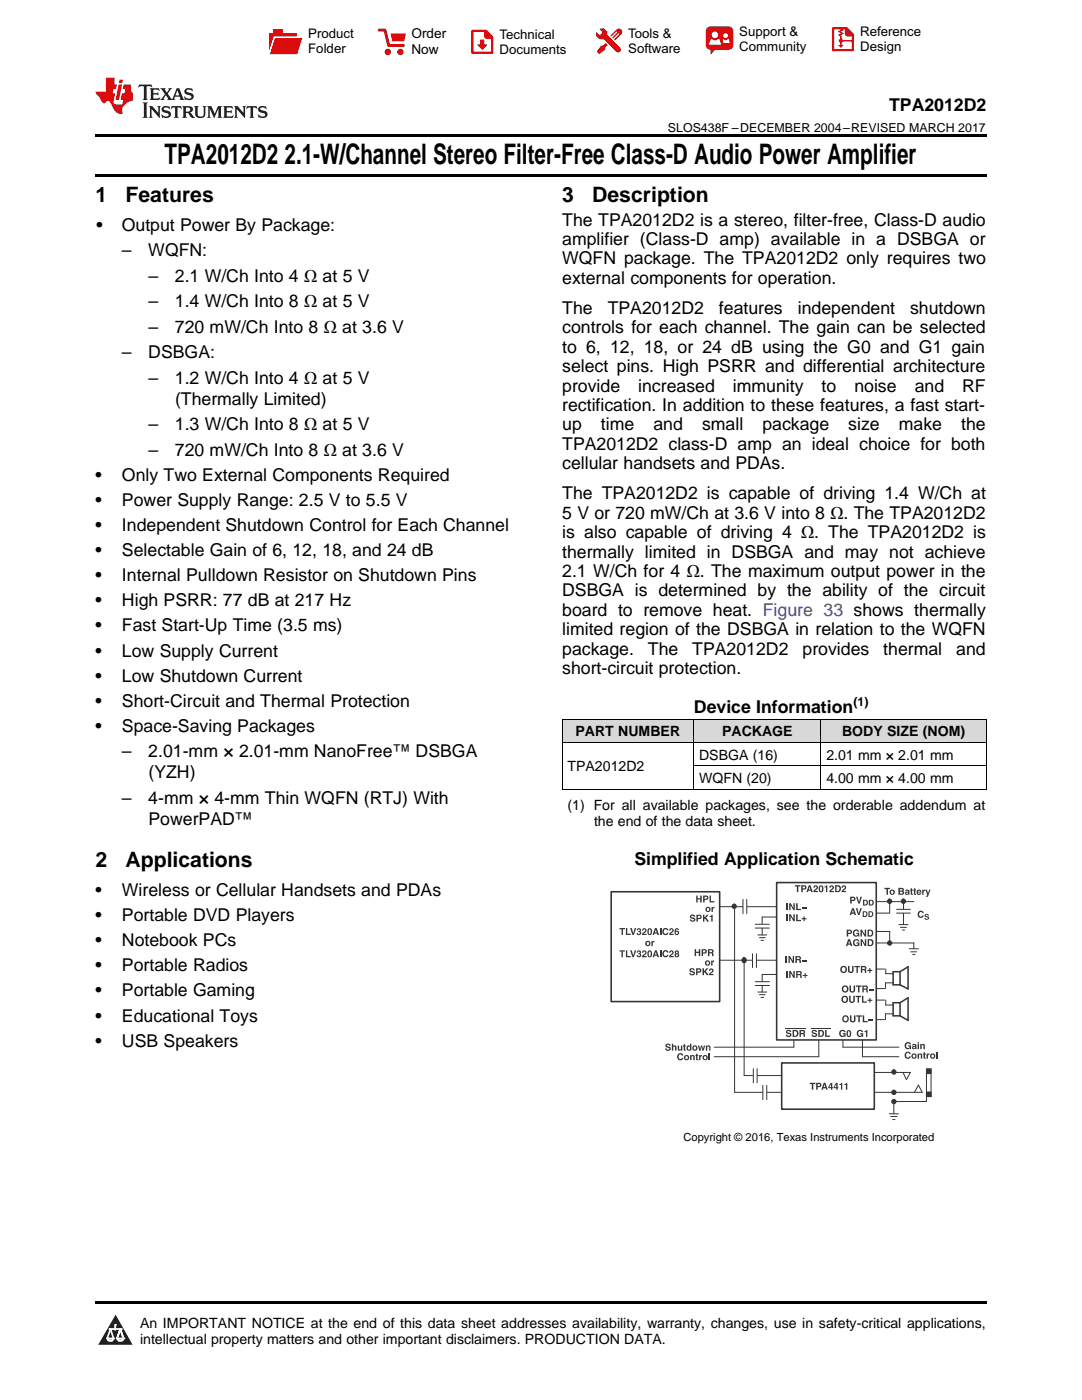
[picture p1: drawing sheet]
<svg xmlns="http://www.w3.org/2000/svg" width="216mm" height="279mm" viewBox="0 0 216 279" stroke-linecap="round" stroke-linejoin="round" font-family="sans-serif">
<g fill="#d8d8d8">
<path d="M112.2 143.5h26.2v4.7h-26.2z"/>
<path d="M138.4 143.5h25.4v4.7h-25.4z"/>
<path d="M163.8 143.5h33v4.7h-33z"/>
</g>
<path d="M23.1 262.4l3.4 6h-6.9z" fill="#231f20"/>
<path d="M21.4 267.1h1.2l-.3 .5h-.3a.55 .55 0 0 1-.6-.5z" fill-rule="evenodd" fill="#fff"/>
<path d="M21.4 267.1h1.2l-.3 .5h-.3a.55 .55 0 0 1-.6-.5z" fill="none" stroke="#231f20" stroke-width=".34"/>
<path d="M21.4 267.1l1.2 .1-.3 .4h-.5z" fill="none" stroke="#fff" stroke-width=".34"/>
<path d="M23 265.3h.1" fill="none" stroke="#fff" stroke-width=".34"/>
<path d="M23 264.4v.9z" fill="#fff"/>
<path d="M23 264.4v.9z" fill="none" stroke="#fff" stroke-width=".34"/>
<circle cx="23" cy="264.4" r=".17" fill="#fff"/>
<path d="M21.9 265.2h.1" fill="none" stroke="#fff" stroke-width=".34"/>
<path d="M21.9 265.2h2.3z" fill="#fff"/>
<path d="M21.9 265.2h2.3z" fill="none" stroke="#fff" stroke-width=".34"/>
<circle cx="24.2" cy="265.2" r=".17" fill="#fff"/>
<path d="M23.3 267.1h.1" fill="none" stroke="#fff" stroke-width=".34"/>
<path d="M24 265.2l-.7 1.9z" fill="#fff"/>
<path d="M24 265.2l-.7 1.9z" fill="none" stroke="#fff" stroke-width=".34"/>
<path d="M24 265.2l.7 1.9z" fill="#fff"/>
<path d="M24 265.2l.7 1.9z" fill="none" stroke="#fff" stroke-width=".34"/>
<path d="M24.6 267.1h.1" fill="none" stroke="#fff" stroke-width=".34"/>
<circle cx="21.4" cy="267.1" r=".17" fill="#fff"/>
<path d="M22.1 265.2l-.7 1.9z" fill="#fff"/>
<path d="M22.1 265.2l-.7 1.9z" fill="none" stroke="#fff" stroke-width=".34"/>
<path d="M22.1 265.2l.5 1.9z" fill="#fff"/>
<path d="M22.1 265.2l.5 1.9z" fill="none" stroke="#fff" stroke-width=".34"/>
<circle cx="22.6" cy="267.1" r=".17" fill="#fff"/>
<path d="M23.4 267.1h1.3a.65 .65 0 0 1-.7 .5 .65 .65 0 0 1-.6-.5z" fill-rule="evenodd" fill="#fff"/>
<path d="M23.4 267.1h1.3a.65 .65 0 0 1-.7 .5 .65 .65 0 0 1-.6-.5z" fill="none" stroke="#231f20" stroke-width=".34"/>
<path d="M23.4 267.1h1.3l-.4 .5h-.6z" fill="none" stroke="#fff" stroke-width=".34"/>
<path d="M23.3 267.1h.1" fill="none" stroke="#fff" stroke-width=".34"/>
<circle cx="24.7" cy="267.1" r=".17" fill="#fff"/>
<path d="M19 259.7h177.8v.5h-177.8z" fill="#000"/>
<g fill="none" stroke="#373435" stroke-width=".2">
<path d="M173.2 179.9h9.1M140.3 180.9h34.5M140.3 191.6h34.5M152.1 183h7.6M152.1 194.5h10.8M158.4 197.1v11.9M163.4 197.1v13.8M168.2 197.3v11.7M172.1 197.3v13.6M173.2 199.6h3.3M173.2 197.3h3.3M173.2 193.4h3.3"/>
<path d="M173.2 185.9h4.3M173.2 188.2h9.1M173.2 182.2h4.3M176.7 199.6v1M146.6 218h11.9M148.5 214.6h10.5M173.2 203.5h3.3M176.7 202.3v1.2"/>
</g>
<path d="M155 176.1h19.8v31.4h-19.8z" fill-rule="evenodd" fill="#fff"/>
<path d="M155 176.1h19.8v31.4h-19.8z" fill="none" stroke="#373435" stroke-width=".32"/>
<path d="M167.1 218h16.9M171.8 214h9.9" fill="none" stroke="#373435" stroke-width=".2"/>
<path d="M156 212.1h18.5v9.3h-18.5z" fill-rule="evenodd" fill="#fff"/>
<path d="M156 212.1h18.5v9.3h-18.5z" fill="none" stroke="#373435" stroke-width=".32"/>
<g fill="#373435">
<path d="M132.8 208.5a.57 .57 0 0 1 1 .2l-.5-.2-.3 .2 .8 .3a.42 .42 0 0 1-.2 .7 .57 .57 0 0 1-.9-.5h.3l.3 .3 .3-.2-.8-.4z" fill-rule="evenodd"/>
<path d="M134.1 208.3h.2v.5a.35 .35 0 0 1 .4-.2 .35 .35 0 0 1 .3 .3v.8h-.3v-.7l-.2-.2-.2 .3v.6h-.2z" fill-rule="evenodd"/>
<path d="M135.2 208.7h.3v.6l.2 .2 .2-.2v-.6h.2v1h-.2v-.2a.36 .36 0 0 1-.4 .2 .36 .36 0 0 1-.3-.3z" fill-rule="evenodd"/>
<path d="M136.4 208.4h.3v.3h.2v.1h-.2v.6l.2 .1v.2l-.5-.2v-.7h-.1z" fill-rule="evenodd"/>
<path d="M137.2 208.7a.54 .54 0 0 0-.2 .7 .54 .54 0 0 0 .6 .3l.1-.2v.2h.3v-1.4h-.3v.5l-.3-.2zM137.2 209.1a.3 .3 0 0 1 .6 0 .3 .3 0 0 1-.6 0z" fill-rule="evenodd"/>
<path d="M138.1 209.2a.55 .55 0 0 0 1.1 0 .55 .55 0 0 0-1.1 0zM138.4 209.1a.3 .3 0 0 1 .6 0 .3 .3 0 0 1-.6 0z" fill-rule="evenodd"/>
<path d="M139.3 208.7h.2l.2 .7 .2-.7h.2l.2 .7 .1-.7h.3l-.3 1h-.3l-.1-.8-.2 .8h-.3z" fill-rule="evenodd"/>
<path d="M140.8 208.7h.3v.1a.34 .34 0 0 1 .4-.2 .34 .34 0 0 1 .3 .3v.8h-.3v-.7l-.2-.2-.2 .3v.6h-.3z" fill-rule="evenodd"/>
<path d="M135.3 210.4a.61 .61 0 0 1 1 .3h-.2l-.2-.2a.44 .44 0 0 0-.5 .4 .44 .44 0 0 0 .5 .4l.2-.2h.2a.65 .65 0 0 1-.9 .5 .65 .65 0 0 1-.2-1z" fill-rule="evenodd"/>
<path d="M136.5 211.1a.54 .54 0 0 0 1 0 .54 .54 0 0 0-1 0zM136.7 211.1a.3 .3 0 0 1 .5 0 .3 .3 0 0 1-.5 0z" fill-rule="evenodd"/>
<path d="M137.7 210.6h.3v.1a.36 .36 0 0 1 .3-.1 .36 .36 0 0 1 .3 .3v.7h-.3v-.7l-.1-.1-.2 .2v.6h-.3z" fill-rule="evenodd"/>
<path d="M138.9 210.3h.3v.3h.1v.2h-.1v.5l.1 .1v.2l-.4-.2v-.6h-.1z" fill-rule="evenodd"/>
<path d="M139.5 210.6h.3v.2l.3-.3v.3l-.3 .1v.2v.5h-.3z" fill-rule="evenodd"/>
<path d="M140.2 211.1a.54 .54 0 0 0 1 0 .54 .54 0 0 0-1 0zM140.4 211.1a.3 .3 0 0 1 .6 0 .3 .3 0 0 1-.6 0z" fill-rule="evenodd"/>
<path d="M141.4 210.2h.3v1.4h-.3z" fill-rule="evenodd"/>
</g>
<path d="M180.2 214l.7 1.5 .8-1.5M182.5 218l.8-1.4 .7 1.4M184.9 213.3h.9v5.5h-.9z" fill="none" stroke="#373435" stroke-width=".2"/>
<path d="M184.9 217.9h.9v.9h-.9z" fill-rule="evenodd" fill="#373435"/>
<path d="M184.9 217.9h.9v.9h-.9z" fill="none" stroke="#373435" stroke-width=".2"/>
<path d="M184.9 213.3h.9v1h-.9z" fill-rule="evenodd" fill="#373435"/>
<path d="M184.9 213.3h.9v1h-.9zM184.9 218.3v1.5h-6.5v2.5M177.4 222.3h1.9M177.8 222.8h1.2M178.1 223.4h.5" fill="none" stroke="#373435" stroke-width=".2"/>
<circle cx="178.4" cy="219.8" r=".38" fill="#373435"/>
<circle cx="178.4" cy="219.8" r=".38" fill="none" stroke="#373435" stroke-width=".31"/>
<circle cx="178.4" cy="214" r=".38" fill="#373435"/>
<circle cx="178.4" cy="214" r=".38" fill="none" stroke="#373435" stroke-width=".31"/>
<circle cx="178.4" cy="218" r=".38" fill="#373435"/>
<circle cx="178.4" cy="218" r=".38" fill="none" stroke="#373435" stroke-width=".31"/>
<g fill="#373435">
<path d="M161.6 216.1h1.1v.2h-.4v1.2h-.3v-1.2h-.4z" fill-rule="evenodd"/>
<path d="M162.9 216.1v1.4h.3v-.5a.5 .5 0 0 0 .6-.2 .5 .5 0 0 0-.1-.6zM163.2 216.3l.4 .1v.3h-.4z" fill-rule="evenodd"/>
<path d="M164.4 216.1l-.5 1.4h.3l.1-.3h.5l.1 .3h.3l-.5-1.4zM164.5 216.4l.2 .5h-.4z" fill-rule="evenodd"/>
<path d="M165.8 216.1l-.5 1.1h.5v.3h.3v-.3h.1v-.2h-.1v-.9zM165.8 216.4v.6h-.3z" fill-rule="evenodd"/>
<path d="M166.8 216.1l-.5 1.1h.6v.3h.2v-.3h.2v-.2h-.2v-.9zM166.9 216.4v.6h-.4z" fill-rule="evenodd"/>
<path d="M167.5 216.3l.6-.2v1.4h-.3v-1h-.3z" fill-rule="evenodd"/>
<path d="M168.5 216.3l.6-.2v1.4h-.3v-1h-.3z" fill-rule="evenodd"/>
<path d="M156.9 205.7a.57 .57 0 0 1 .6-.2 .57 .57 0 0 1 .4 .5l-.6-.2-.2 .1 .7 .4a.43 .43 0 0 1-.1 .6 .57 .57 0 0 1-.9-.4h.3l.3 .2 .3-.1-.8-.5z" fill-rule="evenodd"/>
<path d="M158.2 205.5v1.4h.6a.7 .7 0 0 0 .5-.7 .7 .7 0 0 0-.5-.7zM158.4 205.8l.6 .2a.5 .5 0 0 1-.3 .7h-.3z" fill-rule="evenodd"/>
<path d="M159.5 205.5v1.4h.3v-.5h.5l.1 .5h.3l-.3-.6a.37 .37 0 0 0 .1-.7zM159.8 205.8h.5v.3h-.5z" fill-rule="evenodd"/>
</g>
<path d="M156.7 205.3h4.1" fill="none" stroke="#373435" stroke-width=".2"/>
<g fill="#373435">
<path d="M162 205.7a.58 .58 0 0 1 1 .3l-.5-.2-.3 .1 .7 .3 .2 .3a.57 .57 0 0 1-.6 .5 .57 .57 0 0 1-.6-.5h.3l.3 .2 .3-.1-.7-.4z" fill-rule="evenodd"/>
<path d="M163.3 205.5v1.4h.6a.71 .71 0 0 0 .5-.7 .71 .71 0 0 0-.5-.7zM163.6 205.8h.4l.1 .2a.52 .52 0 0 1-.2 .7h-.3z" fill-rule="evenodd"/>
<path d="M164.6 205.5h.3v1.2h.7v.2h-1z" fill-rule="evenodd"/>
</g>
<path d="M142.5 209h15.9M142.5 210.9h20.9M161.8 205.3h3.9" fill="none" stroke="#373435" stroke-width=".2"/>
<g fill="#373435">
<path d="M167.6 205.7a.67 .67 0 0 1 1.1 .3h-.3l-.1-.2a.43 .43 0 0 0-.6 .5 .43 .43 0 0 0 .7 .3l.1-.2h-.3v-.2h.5v.7h-.2v-.1a.68 .68 0 0 1-1-.1 .68 .68 0 0 1 .1-1z" fill-rule="evenodd"/>
<path d="M169 205.7l-.1 .9a.49 .49 0 0 0 .7 .3 .49 .49 0 0 0 .2-.6v-.4a.45 .45 0 0 0-.3-.3 .45 .45 0 0 0-.5 .1zM169.3 205.8h.1a.66 .66 0 0 1 0 .9l-.2-.2z" fill-rule="evenodd"/>
<path d="M171.1 205.7a.66 .66 0 0 1 1.1 .3h-.3v-.1a.36 .36 0 0 0-.6 .1 .46 .46 0 0 0 0 .5 .46 .46 0 0 0 .5 .2l.2-.3h-.3v-.2h.5v.7h-.2v-.1a.68 .68 0 0 1-1-.1 .68 .68 0 0 1 .1-1z" fill-rule="evenodd"/>
<path d="M172.5 205.8l.6-.2v1.3h-.3v-.9h-.3z" fill-rule="evenodd"/>
</g>
<path d="M179.6 193.9l1.6-1v4.5l-1.6-.9M179.6 193.9h-1.4v2.6h1.4M179.6 193.9v2.6" fill="none" stroke="#373435" stroke-width=".31"/>
<path d="M152.1 194.5v3.5M176.7 194.3h1.5M176.7 196.1h1.5" fill="none" stroke="#373435" stroke-width=".2"/>
<path d="M151.3 195.9h1.5v.8h-1.5z" fill-rule="evenodd" fill="#fefefe"/>
<path d="M150.7 195.9h2.8M150.7 196.7h2.8M151.2 198h1.8M151.5 198.5h1.2M151.9 199.1h.5M152.1 183v3.6" fill="none" stroke="#373435" stroke-width=".2"/>
<path d="M151.3 184.5h1.5v.6h-1.5z" fill-rule="evenodd" fill="#fefefe"/>
<path d="M150.7 184.5h2.8M150.7 185.2h2.8M151.2 186.6h1.8M151.5 187.1h1.2M151.9 187.7h.5" fill="none" stroke="#373435" stroke-width=".2"/>
<g fill="#373435">
<path d="M170 181.2l-.5 1.4h.3l.1-.3h.5l.1 .3h.3l-.4-1.4zM170.2 181.6l.2 .5h-.4z" fill-rule="evenodd"/>
<path d="M170.8 181.2h.3l.3 1.1 .3-1.1h.3l-.5 1.4h-.3z" fill-rule="evenodd"/>
<path d="M172.1 181.9v1.1h.6a.59 .59 0 0 0 .4-.6 .59 .59 0 0 0-.4-.5zM172.4 182.1h.2a.41 .41 0 0 1 .3 .3 .41 .41 0 0 1-.3 .4h-.2z" fill-rule="evenodd"/>
<path d="M173.3 181.9v1.1h.5a.59 .59 0 0 0 .5-.6 .59 .59 0 0 0-.5-.5zM173.5 182.1h.3a.41 .41 0 0 1 .2 .3 .41 .41 0 0 1-.2 .4h-.3z" fill-rule="evenodd"/>
</g>
<path d="M180.3 180v4.5" fill="none" stroke="#373435" stroke-width=".2"/>
<path d="M179.5 181.5h1.5v.7h-1.5z" fill-rule="evenodd" fill="#fefefe"/>
<path d="M178.9 181.5h2.8M178.9 182.2h2.8M179.4 184.5h1.8M179.7 185.1h1.2M180 185.6h.5" fill="none" stroke="#373435" stroke-width=".2"/>
<path d="M122 178h21.6v21.9h-21.6z" fill-rule="evenodd" fill="#fff"/>
<path d="M122 178h21.6v21.9h-21.6z" fill="none" stroke="#373435" stroke-width=".32"/>
<g fill="#373435">
<path d="M158.6 176.7h1.1v.2h-.4v1.1h-.3v-1.1h-.4z" fill-rule="evenodd"/>
<path d="M159.9 176.7v1.3h.3v-.5a.5 .5 0 0 0 .6-.1 .5 .5 0 0 0-.1-.7zM160.2 176.9l.4 .1v.3h-.4z" fill-rule="evenodd"/>
<path d="M161.4 176.7l-.5 1.3h.3l.1-.2h.5l.1 .2h.3l-.5-1.3zM161.5 177l.2 .5h-.3z" fill-rule="evenodd"/>
<path d="M162.5 176.8l.1-.1a.45 .45 0 0 1 .5 .1 .45 .45 0 0 1 .1 .5l-.6 .5h.6v.2h-.9l.1-.2 .5-.7-.2-.2-.1 .3h-.3z" fill-rule="evenodd"/>
<path d="M163.5 176.9l-.1 .8a.49 .49 0 0 0 .6 .4 .49 .49 0 0 0 .3-.7v-.3a.44 .44 0 0 0-.4-.4 .44 .44 0 0 0-.4 .2zM163.7 176.9h.2l.1 .2v.6l-.2 .2-.1-.3z" fill-rule="evenodd"/>
<path d="M164.5 176.9l.6-.2v1.3h-.3v-.9h-.3z" fill-rule="evenodd"/>
<path d="M165.7 176.8l.1-.1a.45 .45 0 0 1 .5 .1 .45 .45 0 0 1 .1 .5l-.6 .5h.6v.2h-.9v-.2l.6-.7-.2-.2-.2 .3h-.2z" fill-rule="evenodd"/>
<path d="M166.6 176.7v1.3h.7a.71 .71 0 0 0 .5-.6 .71 .71 0 0 0-.5-.7zM166.9 176.9l.6 .2a.5 .5 0 0 1-.3 .7h-.3z" fill-rule="evenodd"/>
<path d="M168.1 176.8a.46 .46 0 0 1 .7 .1 .46 .46 0 0 1-.2 .6l-.3 .3h.5v.2h-.9l.2-.3 .5-.6-.2-.2-.2 .3h-.3z" fill-rule="evenodd"/>
<path d="M123.6 185.2h1.1v.3h-.4v1.1h-.3v-1.1h-.4z" fill-rule="evenodd"/>
<path d="M124.9 185.2h.3v1.1h.7v.3h-1z" fill-rule="evenodd"/>
<path d="M125.7 185.2h.4l.3 1.1 .3-1.1h.3l-.5 1.4h-.3z" fill-rule="evenodd"/>
<path d="M127.1 185.4a.44 .44 0 0 1 .5-.2 .44 .44 0 0 1 .3 .4l-.1 .3a.44 .44 0 0 1-.2 .7 .44 .44 0 0 1-.6-.4h.3l.2 .2 .2-.2-.3-.2v-.2h.2v-.3l-.6 .2z" fill-rule="evenodd"/>
<path d="M128.3 185.3a.46 .46 0 0 1 .6 .1 .46 .46 0 0 1-.1 .7l-.4 .3h.6v.2h-.9l.1-.4 .6-.6-.2-.1-.2 .2h-.3z" fill-rule="evenodd"/>
<path d="M129.3 185.4l-.1 .8a.49 .49 0 0 0 .6 .4 .49 .49 0 0 0 .3-.7 .54 .54 0 0 0-.5-.7zM129.5 185.5l.1-.1a.69 .69 0 0 1 0 1l-.1-.2z" fill-rule="evenodd"/>
<path d="M130.7 185.2l-.5 1.4h.3l.1-.3h.5l.1 .3h.3l-.5-1.4zM130.9 185.5l.1 .6h-.3z" fill-rule="evenodd"/>
<path d="M131.7 185.2h.3v1.4h-.3z" fill-rule="evenodd"/>
<path d="M132.3 185.4a.63 .63 0 0 1 1.1 .3h-.3l-.2-.2a.44 .44 0 0 0-.4 .4 .44 .44 0 0 0 .4 .5l.2-.3h.3a.66 .66 0 0 1-.9 .5 .66 .66 0 0 1-.3-1z" fill-rule="evenodd"/>
<path d="M133.7 185.3a.46 .46 0 0 1 .6 .1 .46 .46 0 0 1-.1 .7l-.3 .3h.5v.2h-.9l.1-.4 .6-.6-.2-.1-.2 .2h-.3z" fill-rule="evenodd"/>
<path d="M134.7 185.4a.68 .68 0 0 0-.1 .8 .68 .68 0 0 0 .7 .4 .45 .45 0 0 0 .2-.6 .45 .45 0 0 0-.6-.3l-.1 .1 .3-.4 .4 .2a.42 .42 0 0 0-.3-.4 .42 .42 0 0 0-.5 .2zM134.9 186h.3l.1 .2-.2 .2h-.2z" fill-rule="evenodd"/>
<path d="M128.7 188.3a.55 .55 0 0 0 1.1 0 .55 .55 0 0 0-1.1 0zM129.1 188h.1a.31 .31 0 0 1 .3 .3 .31 .31 0 0 1-.2 .3l-.2-.1z" fill-rule="evenodd"/>
<path d="M130 187.8h.2v.2l.4-.2v.2l-.3 .3v.5h-.3z" fill-rule="evenodd"/>
<path d="M123.6 189.7h1.1v.2h-.4v1.1h-.3v-1.1h-.4z" fill-rule="evenodd"/>
<path d="M124.9 189.7h.3v1.1h.7v.2h-1z" fill-rule="evenodd"/>
<path d="M125.7 189.7h.4l.3 1 .3-1h.3l-.5 1.3h-.3z" fill-rule="evenodd"/>
<path d="M127.1 189.9a.44 .44 0 0 1 .5-.2 .44 .44 0 0 1 .3 .3l-.1 .3a.44 .44 0 0 1-.2 .7 .44 .44 0 0 1-.6-.4h.3l.2 .3 .2-.3-.3-.2v-.2h.2v-.3l-.6 .2z" fill-rule="evenodd"/>
<path d="M128.3 189.7a.46 .46 0 0 1 .6 .1 .46 .46 0 0 1-.1 .7l-.4 .3h.6v.2h-.9l.1-.3 .6-.6-.2-.2-.2 .2h-.3z" fill-rule="evenodd"/>
<path d="M129.3 189.8l-.1 .9a.48 .48 0 0 0 .6 .3 .48 .48 0 0 0 .3-.6 .55 .55 0 0 0-.5-.7zM129.5 189.9h.1a.58 .58 0 0 1 0 .9z" fill-rule="evenodd"/>
<path d="M130.7 189.7l-.5 1.3h.3l.1-.3h.5l.1 .3h.3l-.5-1.3zM130.9 190l.1 .5h-.3z" fill-rule="evenodd"/>
<path d="M131.7 189.7h.3v1.3h-.3z" fill-rule="evenodd"/>
<path d="M132.3 189.8a.62 .62 0 0 1 1.1 .3h-.3l-.2-.2a.44 .44 0 0 0-.4 .4 .44 .44 0 0 0 .4 .5l.2-.2h.3a.66 .66 0 0 1-.9 .4 .66 .66 0 0 1-.3-1z" fill-rule="evenodd"/>
<path d="M133.7 189.7a.46 .46 0 0 1 .6 .1 .46 .46 0 0 1-.1 .7l-.3 .3h.5v.2h-.9l.1-.3 .6-.6-.2-.2-.2 .2h-.3z" fill-rule="evenodd"/>
<path d="M134.7 189.8l.1 .5-.1 .1a.43 .43 0 0 0 .1 .6 .43 .43 0 0 0 .6-.1 .43 .43 0 0 0-.1-.6l.2-.3a.44 .44 0 0 0-.4-.3 .44 .44 0 0 0-.4 .1zM134.9 189.9h.3v.3h-.3zM134.9 190.5h.3v.3h-.3z" fill-rule="evenodd"/>
<path d="M156.9 193.8h.3v1.4h-.3z" fill-rule="evenodd"/>
<path d="M157.5 193.8h.3l.5 .9v-.9h.3v1.4h-.3l-.6-1v1h-.2z" fill-rule="evenodd"/>
<path d="M158.9 193.8v1.4h.2v-.6l.5 .1 .1 .5h.3l-.2-.7a.37 .37 0 0 0 0-.7zM159.1 194l.6 .1v.2l-.6 .1z" fill-rule="evenodd"/>
<path d="M160.6 194.2h.2v.4h.3v.2h-.3v.4h-.2v-.4h-.4v-.2h.4z" fill-rule="evenodd"/>
<path d="M156.8 190.8h.3v1.4h-.3z" fill-rule="evenodd"/>
<path d="M157.3 190.8h.3l.6 1v-1h.2v1.4h-.2l-.6-1v1h-.3z" fill-rule="evenodd"/>
<path d="M158.7 190.8v1.4h.3v-.6l.5 .1 .1 .5h.3l-.3-.7a.37 .37 0 0 0 0-.6zM159 191l.5 .1v.3h-.5z" fill-rule="evenodd"/>
<path d="M160 191.6h1v.2h-1z" fill-rule="evenodd"/>
<path d="M138.9 178.7h.3v.6h.5v-.6h.3v1.4h-.3v-.6h-.5v.6h-.3z" fill-rule="evenodd"/>
<path d="M140.3 178.7v1.4h.3v-.5a.5 .5 0 0 0 .7-.1 .5 .5 0 0 0-.1-.7zM140.6 179h.4v.3l-.4 .1z" fill-rule="evenodd"/>
<path d="M141.6 178.7h.3v1.1h.6v.3h-.9z" fill-rule="evenodd"/>
<path d="M140.7 181.5a.55 .55 0 0 0 1.1 0 .55 .55 0 0 0-1.1 0zM140.9 181.5a.3 .3 0 0 1 .6 0 .3 .3 0 0 1-.6 0z" fill-rule="evenodd"/>
<path d="M142 181h.2v.2l.4-.2v.2l-.3 .1-.1 .2v.5h-.2z" fill-rule="evenodd"/>
<path d="M137.7 182.7a.57 .57 0 0 1 .6-.2 .57 .57 0 0 1 .4 .5l-.5-.2-.3 .1 .7 .3 .2 .3a.58 .58 0 0 1-.6 .5 .58 .58 0 0 1-.6-.5h.3l.3 .2 .3-.2-.7-.3z" fill-rule="evenodd"/>
<path d="M139 182.6v1.3h.3v-.5a.5 .5 0 0 0 .6-.1 .5 .5 0 0 0-.1-.7zM139.3 182.8h.4v.3l-.4 .1z" fill-rule="evenodd"/>
<path d="M140.3 182.6h.2v.5l.6-.5h.3l-.5 .5 .6 .8h-.4l-.4-.6-.2 .1v.5h-.2z" fill-rule="evenodd"/>
<path d="M141.6 182.8l.6-.2v1.3h-.3v-.9h-.3z" fill-rule="evenodd"/>
<path d="M138.6 189.4h.3v.5h.5v-.5h.3v1.4h-.3v-.6h-.5v.6h-.3z" fill-rule="evenodd"/>
<path d="M140 189.4v1.4h.3v-.5h.3a.44 .44 0 0 0 .5-.4 .44 .44 0 0 0-.5-.5zM140.3 189.7h.4v.3l-.4 .1z" fill-rule="evenodd"/>
<path d="M141.3 189.4v1.4h.3v-.5h.4l.1 .5h.3l-.2-.7h.1a.37 .37 0 0 0-.1-.6zM141.6 189.7h.5v.3h-.5z" fill-rule="evenodd"/>
<path d="M140.6 192.2a.55 .55 0 0 0 1.1 0 .55 .55 0 0 0-1.1 0zM141.1 191.9h.1a.31 .31 0 0 1 .3 .3 .31 .31 0 0 1-.3 .3l-.2-.1z" fill-rule="evenodd"/>
<path d="M141.9 191.7h.3v.2l.3-.2v.2l-.3 .3v.5h-.3z" fill-rule="evenodd"/>
<path d="M137.6 193.4a.57 .57 0 0 1 1 .3l-.5-.3-.3 .2 .8 .3 .1 .3a.57 .57 0 0 1-.6 .5 .57 .57 0 0 1-.6-.5h.3l.3 .2 .3-.2-.7-.3-.1-.2z" fill-rule="evenodd"/>
<path d="M138.9 193.2v1.4h.3v-.5h.3a.45 .45 0 0 0 .5-.4 .45 .45 0 0 0-.5-.5zM139.2 193.5h.4v.3l-.4 .1z" fill-rule="evenodd"/>
<path d="M140.2 193.2h.3v.6l.5-.6h.4l-.6 .6 .6 .8h-.4l-.4-.6-.1 .2v.4h-.3z" fill-rule="evenodd"/>
<path d="M141.6 193.3a.46 .46 0 0 1 .7 .1 .46 .46 0 0 1-.1 .7l-.4 .3h.6v.2h-1l.2-.4 .5-.5-.2-.2-.2 .2h-.2z" fill-rule="evenodd"/>
</g>
<path d="M148.3 180.2h.6v1.5h-.6z" fill-rule="evenodd" fill="#fefefe"/>
<path d="M148.3 179.5v2.8M149 179.5v2.8" fill="none" stroke="#373435" stroke-width=".2"/>
<path d="M150.2 191h.7v1.5h-.7z" fill-rule="evenodd" fill="#fefefe"/>
<path d="M177.5 179.9v2.3M150.2 190.3v2.8M150.9 190.3v2.8" fill="none" stroke="#373435" stroke-width=".2"/>
<circle cx="177.5" cy="179.9" r=".39" fill="#373435"/>
<circle cx="177.5" cy="179.9" r=".39" fill="none" stroke="#373435" stroke-width=".31"/>
<circle cx="180.3" cy="179.9" r=".38" fill="#373435"/>
<circle cx="180.3" cy="179.9" r=".38" fill="none" stroke="#373435" stroke-width=".31"/>
<g fill="#373435">
<path d="M183.3 181.9a.63 .63 0 0 1 1 .3h-.3l-.1-.2a.45 .45 0 0 0-.5 .5 .45 .45 0 0 0 .5 .4l.1-.2h.3a.66 .66 0 0 1-.9 .4 .66 .66 0 0 1-.3-.9z" fill-rule="evenodd"/>
<path d="M184.5 182.5a.48 .48 0 0 1 .5-.1 .48 .48 0 0 1 .4 .3l-.5-.1-.2 .1 .6 .3 .1 .2a.49 .49 0 0 1-.5 .4 .49 .49 0 0 1-.4-.4l.4 .2 .3-.2-.6-.2z" fill-rule="evenodd"/>
<path d="M176.5 177.2h1.1v.2h-.4v1.2h-.3v-1.2h-.4z" fill-rule="evenodd"/>
<path d="M177.5 178.1a.55 .55 0 0 0 1.1 0 .55 .55 0 0 0-1.1 0zM177.7 178.1a.3 .3 0 0 1 .6 0 .3 .3 0 0 1-.6 0z" fill-rule="evenodd"/>
<path d="M179.3 177.2v1.4l.9-.1 .2-.3-.2-.4a.35 .35 0 0 0 .2-.4 .35 .35 0 0 0-.4-.2zM179.6 177.4l.5 .2-.2 .1h-.3zM179.6 178h.5v.3h-.5z" fill-rule="evenodd"/>
<path d="M180.7 177.7l-.1 .2 .6-.1v.1l-.3 .1a.33 .33 0 0 0-.3 .5 .33 .33 0 0 0 .6-.1l.3 .2v-.8a.48 .48 0 0 0-.8-.1zM180.9 178.2l.3-.1-.2 .3z" fill-rule="evenodd"/>
<path d="M181.7 177.3h.3v.3h.2v.1h-.2v.6l.2 .1v.2l-.5-.2v-.7h-.1z" fill-rule="evenodd"/>
<path d="M182.4 177.3h.2v.3h.2v.1h-.2v.6l.2 .1v.2l-.4-.2v-.7h-.2z" fill-rule="evenodd"/>
<path d="M183.1 177.6a.54 .54 0 0 0-.1 .8 .54 .54 0 0 0 .7 0l.1-.1-.4 .1-.3-.3h.8l-.1-.3-.2-.2zM183.2 177.8h.3l.1 .2h-.4z" fill-rule="evenodd"/>
<path d="M184 177.6h.3v.1l.3-.2v.3l-.2 .1-.1 .1v.6h-.3z" fill-rule="evenodd"/>
<path d="M184.7 177.6h.3l.2 .7 .2-.7h.3l-.6 1.4h-.3v-.2l.2-.2z" fill-rule="evenodd"/>
<path d="M169.6 179v1.3h.3v-.5a.5 .5 0 0 0 .7-.1 .5 .5 0 0 0-.1-.7zM169.9 179.2l.5 .1v.2l-.5 .1z" fill-rule="evenodd"/>
<path d="M170.8 179h.3l.3 1 .3-1h.3l-.5 1.3h-.2z" fill-rule="evenodd"/>
<path d="M172.2 179.6v1.1h.5a.59 .59 0 0 0 .5-.6 .59 .59 0 0 0-.5-.5zM172.5 179.8a.39 .39 0 0 1 .4 .3 .39 .39 0 0 1-.4 .4z" fill-rule="evenodd"/>
<path d="M173.4 179.6v1.1h.5a.59 .59 0 0 0 .4-.6 .59 .59 0 0 0-.4-.5zM173.6 179.8a.39 .39 0 0 1 .5 .3 .39 .39 0 0 1-.5 .4z" fill-rule="evenodd"/>
<path d="M156.9 182.5h.3v1.3h-.3z" fill-rule="evenodd"/>
<path d="M157.5 182.5h.3l.5 .9v-.9h.3v1.3h-.3l-.6-.9v.9h-.2z" fill-rule="evenodd"/>
<path d="M158.9 182.5h.3v1.1h.6v.2h-.9z" fill-rule="evenodd"/>
<path d="M160 183.2h.3v-.3h.3v.3h.3v.3h-.3v.3h-.3v-.3h-.3z" fill-rule="evenodd"/>
<path d="M156.9 180.3h.3v1.3h-.3z" fill-rule="evenodd"/>
<path d="M157.5 180.3h.3l.5 .9v-.9h.3v1.3h-.3l-.6-1v1h-.2z" fill-rule="evenodd"/>
<path d="M158.9 180.3h.3v1.1h.6v.2h-.9z" fill-rule="evenodd"/>
<path d="M160 181h.9v.2h-.9z" fill-rule="evenodd"/>
</g>
<path d="M177.5 185.9v2.3" fill="none" stroke="#373435" stroke-width=".2"/>
<circle cx="177.5" cy="188.2" r=".38" fill="#373435"/>
<circle cx="177.5" cy="188.2" r=".38" fill="none" stroke="#373435" stroke-width=".31"/>
<path d="M181.4 189.3h1.9M181.7 190h1.2M182.1 190.5h.5M182.3 188.2v1.1" fill="none" stroke="#373435" stroke-width=".2"/>
<g fill="#373435">
<path d="M169 185.5v1.4h.3v-.5a.5 .5 0 0 0 .6-.1 .5 .5 0 0 0-.1-.7zM169.3 185.8h.4v.3l-.4 .1z" fill-rule="evenodd"/>
<path d="M170.3 185.7a.64 .64 0 0 1 1.1 .2l-.4-.1a.45 .45 0 0 0-.5 .4 .45 .45 0 0 0 .5 .5l.2-.3h-.3v-.2h.6v.7h-.3v-.2a.68 .68 0 0 1-1 0 .68 .68 0 0 1 .1-1z" fill-rule="evenodd"/>
<path d="M171.7 185.5h.3l.6 1v-1h.2v1.4h-.3l-.5-1v1h-.3z" fill-rule="evenodd"/>
<path d="M173.1 185.5v1.4h.6a.71 .71 0 0 0 .6-.7 .71 .71 0 0 0-.6-.7zM173.4 185.8h.3a.49 .49 0 0 1 .3 .4 .49 .49 0 0 1-.3 .5h-.3z" fill-rule="evenodd"/>
<path d="M169.3 187.4l-.5 1.4h.3l.1-.3h.5l.1 .3h.3l-.5-1.4zM169.4 187.8l.2 .5h-.3z" fill-rule="evenodd"/>
<path d="M170.4 187.6a.66 .66 0 0 1 1.1 .3h-.3l-.1-.2a.45 .45 0 0 0-.6 .4 .45 .45 0 0 0 .5 .5l.2-.3h-.3v-.2h.6v.7h-.2l-.1-.1a.68 .68 0 0 1-.9-.1 .68 .68 0 0 1 .1-1z" fill-rule="evenodd"/>
<path d="M171.7 187.4h.3l.6 1v-1h.2v1.4h-.2l-.6-1v1h-.3z" fill-rule="evenodd"/>
<path d="M173.1 187.4v1.4h.6a.7 .7 0 0 0 .6-.7 .7 .7 0 0 0-.6-.7zM173.4 187.7l.6 .2a.5 .5 0 0 1-.3 .7h-.3z" fill-rule="evenodd"/>
<path d="M167.7 193.5a.71 .71 0 0 0 1.4 0 .71 .71 0 0 0-1.4 0zM168.1 193.1l.2-.1a.45 .45 0 0 1 .4 .5 .45 .45 0 0 1-.6 .4 .61 .61 0 0 1 0-.8z" fill-rule="evenodd"/>
<path d="M169.2 192.8h.3v.9l.3 .2 .2-.2v-.9h.3v.9a.57 .57 0 0 1-.5 .5 .57 .57 0 0 1-.6-.5z" fill-rule="evenodd"/>
<path d="M170.5 192.8h1.1v.2h-.4v1.2h-.3v-1.2h-.4z" fill-rule="evenodd"/>
<path d="M171.8 192.8v1.4h.2v-.6l.5 .1 .1 .5h.3l-.2-.7a.39 .39 0 0 0 .2-.4 .39 .39 0 0 0-.4-.3zM172 193l.6 .1v.2l-.6 .1z" fill-rule="evenodd"/>
<path d="M173.1 193.6h.3v-.4h.3v.4h.3v.2h-.3v.4h-.3v-.4h-.3z" fill-rule="evenodd"/>
<path d="M168 197.4a.71 .71 0 0 0 1.4 0 .71 .71 0 0 0-1.4 0zM168.4 197l.2-.1a.45 .45 0 0 1 .4 .5 .45 .45 0 0 1-.6 .4 .59 .59 0 0 1 0-.8z" fill-rule="evenodd"/>
<path d="M169.5 196.7h.3v.9l.3 .2 .2-.2v-.9h.3v.9a.57 .57 0 0 1-.5 .5 .57 .57 0 0 1-.6-.5z" fill-rule="evenodd"/>
<path d="M170.8 196.7h1.1v.2h-.4v1.2h-.3v-1.2h-.4z" fill-rule="evenodd"/>
<path d="M172.1 196.7v1.4h.2v-.6l.5 .1 .1 .5h.3l-.2-.7a.39 .39 0 0 0 .2-.4 .39 .39 0 0 0-.4-.3zM172.3 196.9l.6 .1-.1 .2-.5 .1z" fill-rule="evenodd"/>
<path d="M173.4 197.5h.9v.2h-.9z" fill-rule="evenodd"/>
</g>
<path d="M176.7 196.1v1.2M176.7 193.4v.9M176.7 200.6h1.5M176.7 202.3h1.5" fill="none" stroke="#373435" stroke-width=".2"/>
<path d="M179.6 200.1l1.6-1v4.5l-1.6-.9M179.6 200.1h-1.4v2.6h1.4M179.6 200.1v2.6" fill="none" stroke="#373435" stroke-width=".31"/>
<g fill="#373435">
<path d="M167.9 199.4a.71 .71 0 0 0 1.4 0 .71 .71 0 0 0-1.4 0zM168.4 199h.1a.45 .45 0 0 1 .4 .5 .45 .45 0 0 1-.5 .3 .61 .61 0 0 1 0-.8z" fill-rule="evenodd"/>
<path d="M169.4 198.7h.3v1l.3 .2 .3-.2v-1h.3v1a.57 .57 0 0 1-.6 .5 .57 .57 0 0 1-.6-.5z" fill-rule="evenodd"/>
<path d="M170.7 198.7h1.1v.3h-.4v1.1h-.3v-1.1h-.4z" fill-rule="evenodd"/>
<path d="M172 198.7h.3v1.2h.7v.2h-1z" fill-rule="evenodd"/>
<path d="M173.5 199.2h.2v.3h.4v.2h-.4v.4h-.2v-.4h-.4v-.2h.4z" fill-rule="evenodd"/>
<path d="M168 203.3a.75 .75 0 0 0 1.5 0 .75 .75 0 0 0-1.5 0zM168.5 202.9h.2a.45 .45 0 0 1 .4 .5 .45 .45 0 0 1-.6 .3 .59 .59 0 0 1 0-.8z" fill-rule="evenodd"/>
<path d="M169.6 202.6h.3v1l.2 .2 .3-.2v-1h.3v1a.56 .56 0 0 1-.6 .5 .56 .56 0 0 1-.5-.5z" fill-rule="evenodd"/>
<path d="M170.9 202.6h1.1v.3h-.4v1.1h-.3v-1.1h-.4z" fill-rule="evenodd"/>
<path d="M172.1 202.6h.3v1.2h.7v.2h-1z" fill-rule="evenodd"/>
<path d="M173.2 203.4h1v.2h-1z" fill-rule="evenodd"/>
</g>
<path d="M146.6 180.9v37.1M148.5 192.1v22.5" fill="none" stroke="#373435" stroke-width=".2"/>
<circle cx="148.5" cy="191.6" r=".43" fill="#373435"/>
<circle cx="148.5" cy="191.6" r=".43" fill="none" stroke="#373435" stroke-width=".31"/>
<circle cx="146.5" cy="180.9" r=".38" fill="#373435"/>
<circle cx="146.5" cy="180.9" r=".38" fill="none" stroke="#373435" stroke-width=".31"/>
<g fill="#373435">
<path d="M180.7 208.2a.66 .66 0 0 1 1.1 .2h-.3l-.1-.1a.45 .45 0 0 0-.6 .4 .45 .45 0 0 0 .6 .4l.1-.3h-.3v-.2h.6v.8h-.2v-.2a.68 .68 0 0 1-1-.1 .68 .68 0 0 1 .1-.9z" fill-rule="evenodd"/>
<path d="M182.1 208.5l-.1 .2 .6-.1v.1l-.3 .1a.33 .33 0 0 0-.3 .4 .33 .33 0 0 0 .6 0v.2h.3v-.8a.48 .48 0 0 0-.8-.1zM182.3 209l.3-.1-.1 .2-.2 .1z" fill-rule="evenodd"/>
<path d="M183.1 208v.2h.3v-.2zM183.1 208.3v1.1h.3v-1.1z" fill-rule="evenodd"/>
<path d="M183.6 208.3h.3v.2a.36 .36 0 0 1 .4-.2 .36 .36 0 0 1 .2 .3v.8h-.2v-.7l-.2-.1-.2 .2v.6h-.3z" fill-rule="evenodd"/>
<path d="M180.7 210.1a.61 .61 0 0 1 1 .3h-.3l-.1-.3a.45 .45 0 0 0-.5 .5 .45 .45 0 0 0 .5 .4l.1-.2h.3a.65 .65 0 0 1-.9 .5 .65 .65 0 0 1-.2-1z" fill-rule="evenodd"/>
<path d="M181.8 210.8a.55 .55 0 0 0 1.1 0 .55 .55 0 0 0-1.1 0zM182 210.8a.3 .3 0 0 1 .6 0 .3 .3 0 0 1-.6 0z" fill-rule="evenodd"/>
<path d="M183.1 210.3h.3v.1a.36 .36 0 0 1 .3-.2 .36 .36 0 0 1 .3 .3v.8h-.3v-.7l-.1-.1-.2 .2v.6h-.3z" fill-rule="evenodd"/>
<path d="M184.3 210h.3v.3h.1v.2h-.1v.5l.1 .1v.2l-.4-.2v-.6h-.1z" fill-rule="evenodd"/>
<path d="M184.9 210.3h.3v.1l.3-.2v.3l-.3 .2v.6h-.3z" fill-rule="evenodd"/>
<path d="M185.6 210.8a.54 .54 0 0 0 1 0 .54 .54 0 0 0-1 0zM185.8 210.8a.3 .3 0 0 1 .6 0 .3 .3 0 0 1-.6 0z" fill-rule="evenodd"/>
<path d="M186.8 209.9h.3v1.4h-.3z" fill-rule="evenodd"/>
</g>
<path d="M150.3 214h.7v1.5h-.7z" fill-rule="evenodd" fill="#fefefe"/>
<path d="M150.3 213.3v2.8M151.1 213.3v2.8" fill="none" stroke="#373435" stroke-width=".2"/>
<path d="M152.2 217.3h.8v1.5h-.8z" fill-rule="evenodd" fill="#fefefe"/>
<path d="M152.2 216.6v2.9M153 216.6v2.9M168.2 209h11.2M172.1 210.9h7.3" fill="none" stroke="#373435" stroke-width=".2"/>
<path d="M112.2 157.5h84.6M112.2 148.1h84.6M112.2 143.5h84.6M112.2 143.5v14M138.4 143.5v14M138.4 152.8h58.4M163.8 143.5v14M196.8 143.5v14" fill="none" stroke="#000" stroke-width=".2"/>
<path d="M19 34.8h177.8v.5h-177.8zM19 26.8h177.8v.6h-177.8z" fill="#000"/>
<path d="M27.7 16.9l-.1 .6 .6-.3h.5v.2v2.2l-.2 .4h1l-.2-.4v-2.2v-.2h.5l.6 .3-.2-.6zM29.9 17.6l.2 .4v1.6l-.2 .4h1.9l.1-.6a1.09 1.09 0 0 1-1.3 .1v-.6h.6l.4 .2v-.7l-.2 .2h-.8v-.6l.2-.1a1.01 1.01 0 0 1 1 .3l-.1-.6zM32 17.6l.9 1.2-1 1.2h.9l-.2-.3 .5-.7 .5 .7-.3 .3h1.7l-.2-.3 .1-.4h1l.1 .4-.2 .3h1l-.3-.4-.7-2h-.5l-1 2.2-.8-1.1 .9-1.1h-.9l.2 .2-.4 .7-.4-.7 .2-.2zM35.4 18l.4 1h-.8zM37 17.7a.66 .66 0 0 0-.2 .8 .66 .66 0 0 0 .6 .4l.7 .2 .1 .2a.8 .8 0 0 1-.7 .4 .8 .8 0 0 1-.7-.5l.1 .8 .2-.2a.94 .94 0 0 0 1.1 .1 .94 .94 0 0 0 .4-.9 1.48 1.48 0 0 0-1.3-.6v-.4a1.1 1.1 0 0 1 1.2 .2l-.2-.6-.2 .1-.5-.1zM28.5 20.4l.2 .4v2.3l-.2 .4h1l-.2-.4v-2.3l.2-.4zM29.7 21.2l.2 .4v1.5l-.2 .4h.8l-.3-.4 .1-1.3 1.6 1.8v-2l.2-.4h-.7l.2 .2v1.1l-1.2-1.3zM32.5 21.3a.66 .66 0 0 0-.2 .8 .66 .66 0 0 0 .6 .4l.6 .2 .2 .2a.8 .8 0 0 1-.8 .4 .8 .8 0 0 1-.7-.5l.2 .7 .2-.1a.94 .94 0 0 0 1 .1 .94 .94 0 0 0 .5-1 1.47 1.47 0 0 0-1.3-.6l-.1-.3a1.1 1.1 0 0 1 1.3 .2l-.2-.6-.2 .1-.5-.2zM34.3 21.2l-.2 .6a.64 .64 0 0 1 .8-.3v1.6l-.2 .4h1l-.3-.4 .1-1.6a.66 .66 0 0 1 .8 .3l-.2-.6zM36.3 21.2l.3 .4v1.5l-.3 .4h1l-.2-.2v-.7h.5l.1 .1a.8 .8 0 0 0 1.2 .7l-1-1a.62 .62 0 0 0 .6-.5 .62 .62 0 0 0-.6-.7zM37.1 21.5h.1a.48 .48 0 0 1 .6 0 .48 .48 0 0 1 .1 .6l-.2 .1-.6 .1zM38.7 21.2l.2 .2a2.29 2.29 0 0 0 .4 2 1.05 1.05 0 0 0 1.7-.7v-1.3l.2-.2h-.8l.2 .4v1.1a.61 .61 0 0 1-.6 .6 .61 .61 0 0 1-.6-.6v-1.1l.3-.4zM41.3 21.2l.3 .4v1.5l-.3 .4h.8l-.2-.4v-1.4l.8 1.9 .9-1.9v1.4l-.2 .4h.9l-.2-.4v-1.5l.2-.4h-.8l-.7 1.5-.6-1.5zM44.5 21.2l.2 .4v1.5l-.2 .4h1.9l.2-.6a1.1 1.1 0 0 1-1.4 .2v-.7h.6l.4 .2v-.6l-.2 .1-.8 .1v-.6l.2-.1a1.02 1.02 0 0 1 1.1 .2l-.2-.5zM46.7 21.2l.2 .4v1.5l-.2 .4h.8l-.3-.4 .1-1.3 1.6 1.8v-2l.2-.4h-.7l.2 .2v1.1l-1.2-1.3zM49.3 21.2l-.1 .6a.64 .64 0 0 1 .8-.3v1.6l-.3 .4h1l-.2-.4v-1.6a.66 .66 0 0 1 .8 .3l-.1-.6zM51.7 21.3a.66 .66 0 0 0-.2 .7 .66 .66 0 0 0 .7 .5l.6 .2 .1 .2a.8 .8 0 0 1-.7 .4 .8 .8 0 0 1-.7-.5l.1 .7 .2-.1a.94 .94 0 0 0 1.1 .1 .94 .94 0 0 0 .4-1 1.48 1.48 0 0 0-1.2-.6l-.1-.3a1.1 1.1 0 0 1 1.2 .2l-.2-.6-.1 .1-.6-.2z" fill="#231f20"/>
<path d="M21.1 15.5v2.8h-2v.4l.9 .9a.96 .96 0 0 0 1 1 .59 .59 0 0 1 .5-.4 .59 .59 0 0 1 .5 .3l.4 .8a1.61 1.61 0 0 0 2.1 1.3 1.63 1.63 0 0 1 1.1-2.2l.9-.3v-1.5a1.6 1.6 0 0 1-.4-1.7h-1.4l-.2 .9h.5l-.2 .8h-.5l-.2 1v.3h.5l-.2 .9h-.7a.74 .74 0 0 1-1-.6l.3-1.6h-.5l.2-.8h.5l.1-.9h-.4v-1.4zM23.7 16.9l-.7 3h.8l.6-3zM23.8 15.9l-.1 .7h.7l.2-.7z" fill="#ee1d23"/>
<g fill="#d60000">
<path d="M54.5 5.8h2v.8h2.7v4.2h-5.5v-4.2h.8z" fill-rule="evenodd"/>
<path d="M54.8 7.5h5.6l-1.1 3.3h-5.6z" fill-rule="evenodd"/>
</g>
<path d="M54.7 7.4h5.7l-.1 .1h-5.5l-1.1 3.3z" fill-rule="evenodd" fill="#fff"/>
<path d="M54.7 7.4h5.7l-.1 .1h-5.5l-1.1 3.3z" fill="none" stroke="#fff" stroke-width=".2"/>
<path d="M75.6 6h1.2l.7 3.1h3" fill="none" stroke="#d60000" stroke-width=".56"/>
<g fill="#d60000">
<path d="M77.9 6.7h3.1l-.4 1.5h-2.3z" fill-rule="evenodd"/>
<circle cx="77.4" cy="10.4" r=".64"/>
<circle cx="79.9" cy="10.4" r=".64"/>
</g>
<path d="M94.3 6.2h2.7l1.2 1.2v3.1h-3.9z" fill="none" stroke="#d60000" stroke-width=".44"/>
<g fill="#d60000">
<path d="M95.8 7.9h.8v1h.6l-1 1.1-.9-1v-.1h.5z" fill-rule="evenodd"/>
<path d="M96.6 6.2h.4l1.2 1.2v.4h-1.2l-.4-.4z" fill-rule="evenodd"/>
<path d="M119.7 5.7h.8l.6 .6 .1 .7 2.5 2.5-.7 .8-2.4-2.3-1.1-.2-.5-.6v-.8l.7 .6 .5-.4v-.2l-.5-.5z" fill-rule="evenodd"/>
<path d="M119.9 9.1h.5l.5-.5 .4 .4-.5 .5-.1 .4-1.2 .9-.4-.5z" fill-rule="evenodd"/>
<path d="M123 5.9a.67 .67 0 0 1 1 0 .67 .67 0 0 1 0 .9z" fill-rule="evenodd"/>
<path d="M123 5.9l1 .9-1.2 1.2h-.2v-.2l.9-.9 .1-.2h-.2l-1 1h-.2v-.2l1-1v-.2h-.2l-1 1h-.2v-.2z" fill-rule="evenodd"/>
<circle cx="123.3" cy="9.9" r=".54"/>
</g>
<path d="M121.1 6.3l-.1 .7" fill="none" stroke="#d60000" stroke-width=".2"/>
<g fill="#d60000">
<path d="M141.1 5.5l.7-.2h3.6a.95 .95 0 0 1 .9 .9v2.8a.95 .95 0 0 1-.9 .9h-3.6a.95 .95 0 0 1-1-.9v-2.8z" fill-rule="evenodd"/>
<path d="M141.8 9.9h.9l-.8 .9h-.1z" fill-rule="evenodd"/>
</g>
<g fill="#fff">
<path d="M144.3 8.6h1.3z"/>
<path d="M141.9 7.8h.2l.2 .2h.7l.2-.2h.3l.4 1.1h-2.5z" fill-rule="evenodd"/>
<path d="M144.2 7.8h.2l.2 .2h.5l.1-.2h.2l.2 .8h-1.3z" fill-rule="evenodd"/>
<circle cx="142.6" cy="6.9" r=".65"/>
<circle cx="144.8" cy="7.1" r=".48"/>
</g>
<path d="M166.2 5.6h2.8l1.2 1.3v3.1h-4z" fill="none" stroke="#d60000" stroke-width=".44"/>
<path d="M167.8 7.3v1.8M167.8 8.1h2.3" fill="none" stroke="#d60000" stroke-width=".3"/>
<g fill="#d60000">
<path d="M168.6 5.6h.4l1.2 1.3v.4h-1.1l-.5-.6z" fill-rule="evenodd"/>
<circle cx="167.8" cy="8.1" r=".42"/>
<circle cx="169.1" cy="6.7" r=".55"/>
</g>
<g fill="#d60000">
<path d="M167.2 9h1.2l-.6 .5z"/>
<path d="M167.5 5.8h.6l.3 .2-.6 .3 .6 .4-.7 .3 .2 .3h-.2l-.5-.3 .6-.3-.6-.4 .6-.3z"/>
</g>
<g font-size="5.6">
<text x="32.8" y="32.8">TPA2012D2</text>
<text x="56.8" y="32.8">2.1-W/Channel Stereo Filter-Free Class-D Audio Power Amplifier</text>
</g>
<g font-size="4.2">
<text x="19" y="40.4">1</text>
<text x="25" y="40.4">Features</text>
<text x="112.2" y="40.4">3</text>
<text x="118.2" y="40.4">Description</text>
<text x="19" y="173.1">2</text>
<text x="25" y="173.1">Applications</text>
</g>
<g font-size="3.5">
<text x="177.4" y="22.2">TPA2012D2</text>
<text x="19.2" y="46.1">•</text>
<text x="24.3" y="46.1">Output Power By Package:</text>
<text x="112.2" y="45">The TPA2012D2 is a stereo, filter-free, Class-D audio</text>
<text x="24.3" y="51.2">–</text>
<text x="29.6" y="51.2">WQFN:</text>
<text x="112.2" y="48.9">amplifier (Class-D amp) available in a DSBGA or</text>
<text x="112.2" y="52.8">WQFN package. The TPA2012D2 only requires two</text>
<text x="29.6" y="56.2">–</text>
<text x="34.9" y="56.2">2.1 W/Ch Into 4 Ω at 5 V</text>
<text x="112.2" y="56.7">external components for operation.</text>
<text x="29.6" y="61.3">–</text>
<text x="34.9" y="61.3">1.4 W/Ch Into 8 Ω at 5 V</text>
<text x="112.2" y="62.6">The</text>
<text x="121.3" y="62.6">TPA2012D2</text>
<text x="143.5" y="62.6">features</text>
<text x="159.2" y="62.6">independent</text>
<text x="181.6" y="62.6">shutdown</text>
<text x="24.3" y="71.5">–</text>
<text x="29.6" y="71.5">DSBGA:</text>
<text x="29.6" y="66.4">–</text>
<text x="34.9" y="66.4">720 mW/Ch Into 8 Ω at 3.6 V</text>
<text x="112.2" y="66.5">controls for each channel. The gain can be selected</text>
<text x="112.2" y="70.4">to 6, 12, 18, or 24 dB using the G0 and G1 gain</text>
<text x="29.6" y="76.6">–</text>
<text x="34.9" y="76.6">1.2 W/Ch Into 4 Ω at 5 V</text>
<text x="112.2" y="74.3">select pins. High PSRR and differential architecture</text>
<text x="34.9" y="80.8">(Thermally Limited)</text>
<text x="112.2" y="78.1">provide</text>
<text x="112.2" y="82">rectification. In addition to these features, a fast start-</text>
<text x="127.3" y="78.1">increased</text>
<text x="146.2" y="78.1">immunity</text>
<text x="163.9" y="78.1">to</text>
<text x="170.5" y="78.1">noise</text>
<text x="182.5" y="78.1">and</text>
<text x="192" y="78.1">RF</text>
<text x="29.6" y="85.9">–</text>
<text x="34.9" y="85.9">1.3 W/Ch Into 8 Ω at 5 V</text>
<text x="112.2" y="85.9">up</text>
<text x="112.2" y="89.8">TPA2012D2 class-D amp an ideal choice for both</text>
<text x="119.9" y="85.9">time</text>
<text x="130.4" y="85.9">and</text>
<text x="140.1" y="85.9">small</text>
<text x="152.1" y="85.9">package</text>
<text x="169.3" y="85.9">size</text>
<text x="179.3" y="85.9">make</text>
<text x="191.8" y="85.9">the</text>
<text x="19" y="96">•</text>
<text x="24.3" y="96">Only Two External Components Required</text>
<text x="29.6" y="90.9">–</text>
<text x="34.9" y="90.9">720 mW/Ch Into 8 Ω at 3.6 V</text>
<text x="112.2" y="93.7">cellular handsets and PDAs.</text>
<text x="19" y="101">•</text>
<text x="24.3" y="101">Power Supply Range: 2.5 V to 5.5 V</text>
<text x="112.2" y="99.6">The TPA2012D2 is capable of driving 1.4 W/Ch at</text>
<text x="19" y="106">•</text>
<text x="24.3" y="106">Independent Shutdown Control for Each Channel</text>
<text x="112.2" y="103.5">5 V or 720 mW/Ch at 3.6 V into 8 Ω. The TPA2012D2</text>
<text x="112.2" y="107.4">is also capable of driving 4 Ω. The TPA2012D2 is</text>
<text x="19" y="111">•</text>
<text x="24.3" y="111">Selectable Gain of 6, 12, 18, and 24 dB</text>
<text x="112.2" y="111.3">thermally limited in DSBGA and may not achieve</text>
<text x="19" y="116">•</text>
<text x="24.3" y="116">Internal Pulldown Resistor on Shutdown Pins</text>
<text x="112.2" y="115.1">2.1 W/Ch for 4 Ω. The maximum output power in the</text>
<text x="112.2" y="119">DSBGA is determined by the ability of the circuit</text>
<text x="19" y="121">•</text>
<text x="24.3" y="121">High PSRR: 77 dB at 217 Hz</text>
<text x="112.2" y="122.9">board to remove heat. Figure 33 shows thermally</text>
<text x="19" y="126">•</text>
<text x="19" y="131">•</text>
<text x="24.3" y="126">Fast Start-Up Time (3.5 ms)</text>
<text x="24.3" y="131">Low Supply Current</text>
<text x="112.2" y="126.8">limited region of the DSBGA in relation to the WQFN</text>
<text x="112.2" y="130.7">package.</text>
<text x="129.3" y="130.7">The</text>
<text x="138.1" y="130.7">TPA2012D2</text>
<text x="160.1" y="130.7">provides</text>
<text x="176.3" y="130.7">thermal</text>
<text x="190.8" y="130.7">and</text>
<text x="19" y="136">•</text>
<text x="24.3" y="136">Low Shutdown Current</text>
<text x="112.2" y="134.5">short-circuit protection.</text>
<text x="19" y="141">•</text>
<text x="24.3" y="141">Short-Circuit and Thermal Protection</text>
<text x="138.5" y="142.3">Device Information</text>
<text x="19" y="146">•</text>
<text x="24.3" y="146">Space-Saving Packages</text>
<text x="24.3" y="151.1">–</text>
<text x="29.6" y="151.1">2.01-mm × 2.01-mm NanoFree™ DSBGA</text>
<text x="29.6" y="155.4">(YZH)</text>
<text x="24.3" y="160.4">–</text>
<text x="29.6" y="160.4">4-mm × 4-mm Thin WQFN (RTJ) With</text>
<text x="29.6" y="164.7">PowerPAD™</text>
<text x="126.6" y="172.7">Simplified Application Schematic</text>
<text x="19" y="178.8">•</text>
<text x="24.3" y="178.8">Wireless or Cellular Handsets and PDAs</text>
<text x="19" y="183.8">•</text>
<text x="24.3" y="183.8">Portable DVD Players</text>
<text x="19" y="188.8">•</text>
<text x="24.3" y="188.8">Notebook PCs</text>
<text x="19" y="193.9">•</text>
<text x="24.3" y="193.9">Portable Radios</text>
<text x="19" y="198.9">•</text>
<text x="19" y="203.9">•</text>
<text x="24.3" y="198.9">Portable Gaming</text>
<text x="24.3" y="203.9">Educational Toys</text>
<text x="19" y="208.9">•</text>
<text x="24.3" y="208.9">USB Speakers</text>
</g>
<g font-size="2.8">
<text x="114.8" y="146.9">PART NUMBER</text>
<text x="144.1" y="146.9">PACKAGE</text>
<text x="168" y="146.9">BODY SIZE (NOM)</text>
<text x="113.2" y="153.9">TPA2012D2</text>
<text x="139.5" y="151.6">DSBGA (16)</text>
<text x="164.9" y="151.6">2.01 mm × 2.01 mm</text>
<text x="113.2" y="161.7">(1) For all available packages, see the orderable addendum at</text>
<text x="139.5" y="156.2">WQFN (20)</text>
<text x="164.9" y="156.2">4.00 mm × 4.00 mm</text>
<text x="118.5" y="164.9">the end of the data sheet.</text>
<text x="27.9" y="265">An IMPORTANT NOTICE at the end of this data sheet addresses availability, warranty, changes, use in safety-critical applications,</text>
<text x="27.9" y="268.2">intellectual property matters and other important disclaimers. PRODUCTION DATA.</text>
</g>
<g font-size="2.7">
<text x="82.1" y="7.7">Order</text>
<text x="82.1" y="10.7">Now</text>
</g>
<g font-size="2.6">
<text x="61.5" y="7.6">Product</text>
<text x="61.5" y="10.6">Folder</text>
<text x="99.7" y="7.8">Technical</text>
<text x="99.7" y="10.8">Documents</text>
<text x="125.3" y="7.6">Tools &amp;</text>
<text x="125.3" y="10.6">Software</text>
<text x="147.5" y="7.2">Support &amp;</text>
<text x="147.5" y="10.2">Community</text>
<text x="171.6" y="7.3">Reference</text>
<text x="171.6" y="10.2">Design</text>
</g>
<g font-size="2.5">
<text x="133.3" y="26.3">SLOS438F –DECEMBER 2004–REVISED MARCH 2017</text>
<text x="170.3" y="140.9">(1)</text>
</g>
<text font-size="2.2" x="136.4" y="227.7">Copyright © 2016, Texas Instruments Incorporated</text>
</svg>
